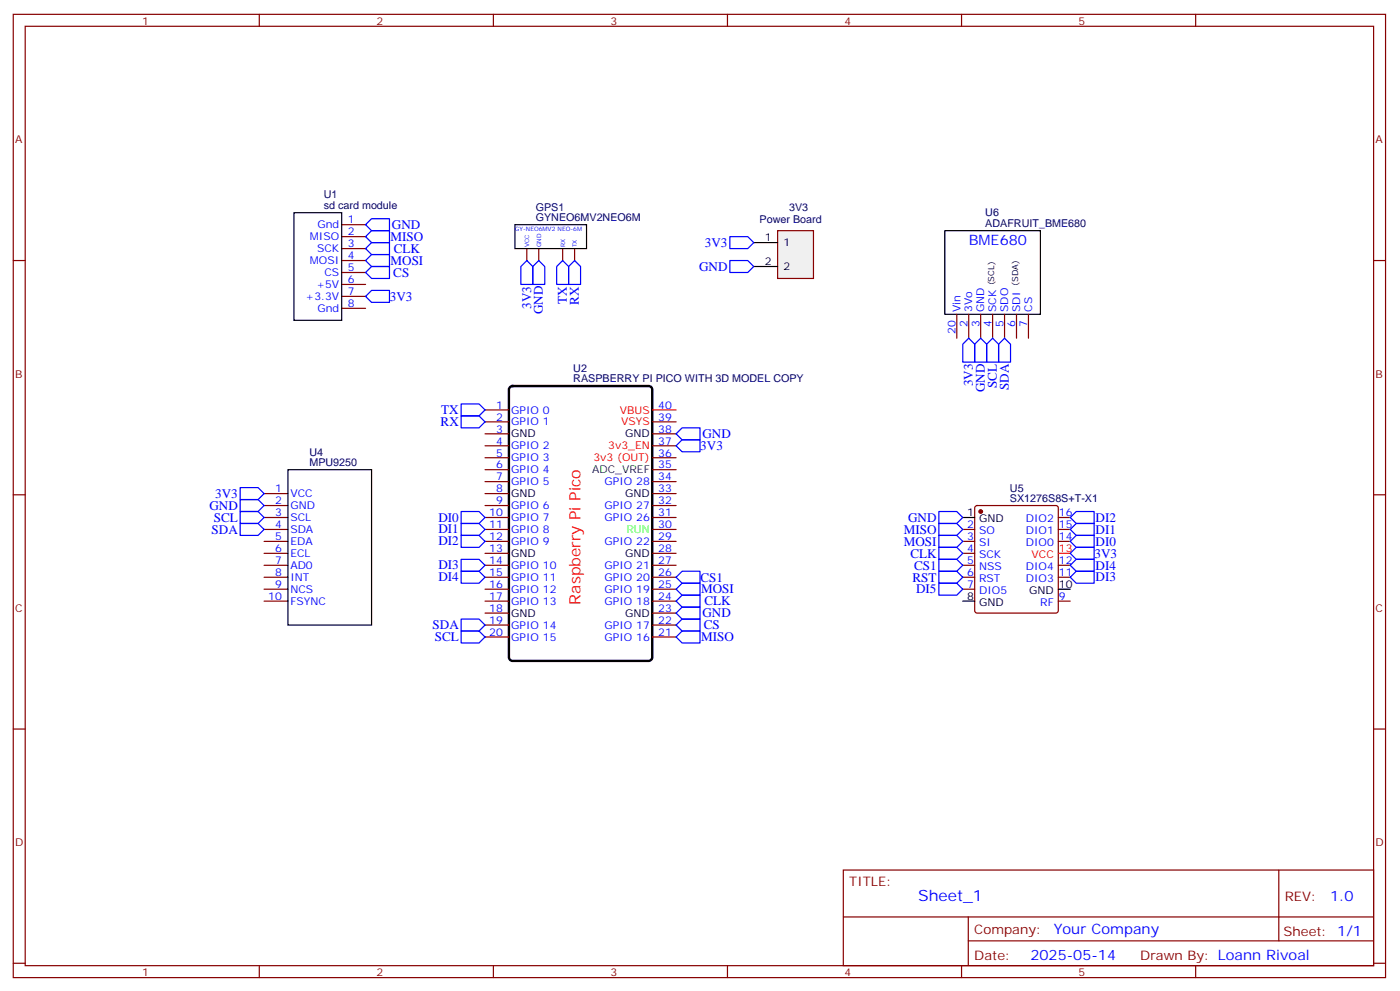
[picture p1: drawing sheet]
<svg xmlns="http://www.w3.org/2000/svg" width="414mm" height="293mm" viewBox="0 0 414 293" stroke-linecap="round" stroke-linejoin="round" font-family="sans-serif">
<g fill="none" stroke="#870000" stroke-width=".35">
<path d="M3.9 4.2h405.4v284.4h-405.4zM7.4 7.8h398.3v277.2h-398.3zM76.6 4.2v3.6M145.7 4.2v3.6M214.9 4.2v3.6M284 4.2v3.6M353.2 4.2v3.6M3.9 76.9h3.5M100.9 76.9h7.1M100.9 66.3h7.1M100.9 69.8h7.1M100.9 73.4h7.1"/>
<path d="M155.6 73.4v3.5M159.1 73.4v3.5M166.2 73.4v3.5M169.7 73.4v3.5M405.7 76.9h3.6M100.9 80.4h7.1M100.9 84h7.1M100.9 87.5h7.1M100.9 91h7.1M143.3 121h7M143.3 124.5h7M143.3 128.1h7"/>
<path d="M143.3 131.6h7M143.3 135.1h7M143.3 138.6h7M192.7 124.5h7M192.7 128.1h7M192.7 131.6h7M192.7 135.1h7M192.7 138.6h7M3.9 146h3.5M78 145.7h7.1M78 149.2h7.1M78 152.8h7.1"/>
<path d="M78 156.3h7.1M78 159.8h7.1M143.3 142.2h7M143.3 145.7h7M143.3 149.2h7M143.3 152.8h7M143.3 156.3h7M143.3 159.8h7M192.7 142.2h7M192.7 145.7h7M192.7 149.2h7M192.7 152.8h7"/>
<path d="M192.7 156.3h7M192.7 159.8h7M284.4 156.3h3.5M284.4 159.8h3.5M288.1 149.4l.5-.2h23.3l.5 .2 .2 .5v30.4l-.2 .5-.5 .2h-23.3l-.5-.3-.2-.4v-30.4zM312.6 152.8h3.5M312.6 156.3h3.5M312.6 159.8h3.5M405.7 146h3.6M78 163.3h7.1M78 166.9h7.1M78 170.4h7.1"/>
<path d="M78 173.9h7.1M78 177.4h7.1M143.3 163.3h7M143.3 166.9h7M143.3 170.4h7M143.3 173.9h7M143.3 177.4h7M192.7 163.3h7M192.7 166.9h7M192.7 170.4h7M192.7 173.9h7M192.7 177.4h7"/>
<path d="M284.4 163.3h3.5M284.4 166.9h3.5M284.4 170.4h3.5M284.4 173.9h3.5M312.6 166.9h3.5M312.6 170.4h3.5M312.6 177.4h3.5M143.3 181h7M143.3 184.5h7M143.3 188h7M192.7 181h7M192.7 184.5h7"/>
<path d="M192.7 188h7M3.9 215.2h3.5M405.7 215.2h3.6M249.1 256.8h156.6v28.2h-156.6zM377.7 256.8v20.9M249.1 270.7h156.5M286 277.7h119.6M286 270.7v14.1M3.9 284.3h3.5M76.6 285v3.6M145.7 285v3.6M214.9 285v3.6"/>
<path d="M284 285v3.6M353.2 285v3.6M405.7 284.3h3.6"/>
</g>
<path d="M150.6 114.4l.8-.5h40.2l.6 .3 .4 .5 .1 79.3-.3 .7-.5 .3-40.5 .1-.6-.2-.4-.6-.1-79.3z" fill="none" stroke="#000" stroke-width=".71"/>
<path d="M192.7 121h7M312.6 163.3h3.5" fill="none" stroke="#f00" stroke-width=".35"/>
<path d="M86.8 62.8h14.1v31.7h-14.1zM152.1 66.3h21.1v7.1h-21.1zM85.1 138.6h24.6v45.9h-24.6zM284.4 152.8h3.5M284.4 177.4h3.5M312.6 173.9h3.5" fill="none" stroke="#000" stroke-width=".35"/>
<circle cx="289.7" cy="151" r=".53" fill="#870000" stroke="#870000" stroke-width=".35"/>
<path d="M229.7 68.1h10.6v14.1h-10.6z" fill="#f0f0f0" stroke="#870000" stroke-width=".35"/>
<path d="M222.6 71.6h7.1M222.6 78.7h7.1M279.1 68.1h28.2v24.7h-28.2z" fill="none" stroke="#000" stroke-width=".35"/>
<g fill="none" stroke="#00f" stroke-width=".35">
<path d="M109.7 64.6h5.3v3.5h-5.3l-1.7-1.8zM109.7 68.1h5.3v3.5h-5.3l-1.7-1.8zM109.7 71.6h5.3v3.5h-5.3l-1.7-1.7zM109.7 75.1h5.3v3.6h-5.3l-1.7-1.8zM109.7 78.7h5.3v3.5h-5.3l-1.7-1.8zM155.6 76.9l1.8 1.8v5.3h-3.6v-5.3zM159.1 76.9l1.8 1.8v5.3h-3.5v-5.3zM166.2 76.9l1.8 1.8v5.3h-3.6v-5.3zM169.7 76.9l1.8 1.8v5.3h-3.5v-5.3zM215.6 69.8h5.3l1.7 1.8-1.7 1.8h-5.3zM215.6 76.9h5.3l1.7 1.8-1.7 1.7h-5.3zM109.7 85.7h5.3v3.6h-5.3l-1.7-1.8z"/>
<path d="M286.1 99.8l1.8 1.8v5.3h-3.5v-5.3zM289.7 99.8l1.7 1.8v5.3h-3.5v-5.3zM293.2 99.8l1.8 1.8v5.3h-3.6v-5.3zM296.7 99.8l1.8 1.8v5.3h-3.5v-5.3zM136.2 119.2h5.3l1.8 1.8-1.8 1.8h-5.3zM136.2 122.8h5.3l1.8 1.7-1.8 1.8h-5.3zM201.5 126.3h5.3v3.5h-5.3l-1.8-1.7zM201.5 129.8h5.3v3.5h-5.3l-1.8-1.7zM70.9 143.9h5.3l1.8 1.8-1.8 1.8h-5.3zM70.9 147.5h5.3l1.8 1.7-1.8 1.8h-5.3zM70.9 151h5.3l1.8 1.8-1.8 1.7h-5.3zM70.9 154.5h5.3l1.8 1.8-1.8 1.7h-5.3z"/>
<path d="M136.2 151h5.3l1.8 1.8-1.8 1.7h-5.3zM136.2 154.5h5.3l1.8 1.8-1.8 1.7h-5.3zM136.2 158h5.3l1.8 1.8-1.8 1.8h-5.3zM277.3 151h5.3l1.8 1.8-1.8 1.7h-5.3zM277.3 154.5h5.3l1.8 1.8-1.8 1.7h-5.3zM277.3 158h5.3l1.8 1.8-1.8 1.8h-5.3zM317.9 158h5.3v3.6h-5.3l-1.8-1.8zM317.9 154.5h5.3v3.5h-5.3l-1.8-1.7zM317.9 151h5.3v3.5h-5.3l-1.8-1.7zM136.2 165.1h5.3l1.8 1.8-1.8 1.7h-5.3zM136.2 168.6h5.3l1.8 1.8-1.8 1.8h-5.3zM199.7 173.9l1.8-1.7h5.3v3.5h-5.3z"/>
<path d="M201.5 179.2h5.3v3.5h-5.3l-1.8-1.7zM201.5 175.7h5.3v3.5h-5.3l-1.8-1.8zM201.5 168.6h5.3v3.6h-5.3l-1.8-1.8zM277.3 161.6h5.3l1.8 1.7-1.8 1.8h-5.3zM277.3 165.1h5.3l1.8 1.8-1.8 1.7h-5.3zM277.3 168.6h5.3l1.8 1.8-1.8 1.8h-5.3zM277.3 172.2h5.3l1.8 1.7-1.8 1.8h-5.3zM317.9 161.6h5.3v3.5h-5.3l-1.8-1.8zM317.9 168.6h5.3v3.6h-5.3l-1.8-1.8zM317.9 165.1h5.3v3.5h-5.3l-1.8-1.7zM136.2 182.7h5.3l1.8 1.8-1.8 1.8h-5.3zM136.2 186.3h5.3l1.8 1.7-1.8 1.8h-5.3z"/>
<path d="M201.5 182.7h5.3v3.6h-5.3l-1.8-1.8zM201.5 186.3h5.3v3.5h-5.3l-1.8-1.8z"/>
</g>
<path d="M282.6 92.8v7M286.1 92.8v7M289.7 92.8v7M293.2 92.8v7M296.7 92.8v7M300.2 92.8v7M303.8 92.8v7" fill="none" stroke="#870000" stroke-width=".35"/>
<text font-size="4.6" fill="#f00" x="171.5" y="178.5" transform="rotate(-90 171.5 178.5)">Raspberry Pi Pico</text>
<text font-size="4.6" fill="#00f" x="271.2" y="265.8">Sheet_1</text>
<g font-size="4.2" fill="#00f">
<text x="286.1" y="72.3">BME680</text>
<text x="392.9" y="266.1">1.0</text>
<text x="311.3" y="275.6">Your Company</text>
<text x="304.3" y="283.4">2025-05-14</text>
</g>
<g font-size="3.9" fill="#00f">
<text x="115.4" y="71.2">MISO</text>
<text x="115.7" y="67.5">GND</text>
<text x="116.3" y="74.7">CLK</text>
<text x="208.2" y="72.9">3V3</text>
<text x="115.3" y="78.2">MOSI</text>
<text x="116.2" y="81.7">CS</text>
<text x="206.5" y="79.9">GND</text>
<text x="115.1" y="88.8">3V3</text>
<text x="167.4" y="89.7" transform="rotate(-90 167.4 89.7)">TX</text>
<text x="171" y="89.9" transform="rotate(-90 171 89.9)">RX</text>
<text x="156.9" y="91.2" transform="rotate(-90 156.9 91.2)">3V3</text>
<text x="160.3" y="92.8" transform="rotate(-90 160.3 92.8)">GND</text>
<text x="287.4" y="114.1" transform="rotate(-90 287.4 114.1)">3V3</text>
<text x="290.9" y="115.8" transform="rotate(-90 290.9 115.8)">GND</text>
<text x="294.4" y="114.5" transform="rotate(-90 294.4 114.5)">SCL</text>
<text x="298" y="115.1" transform="rotate(-90 298 115.1)">SDA</text>
<text x="130.1" y="125.8">RX</text>
<text x="130.3" y="122.3">TX</text>
<text x="207.5" y="129.2">GND</text>
<text x="206.9" y="132.9">3V3</text>
<text x="63.6" y="147">3V3</text>
<text x="61.9" y="150.5">GND</text>
<text x="63.2" y="154">SCL</text>
<text x="129.5" y="154">DI0</text>
<text x="268.2" y="154">GND</text>
<text x="323.6" y="154">DI2</text>
<text x="62.5" y="157.6">SDA</text>
<text x="129.5" y="157.4">DI1</text>
<text x="129.5" y="161">DI2</text>
<text x="267" y="157.6">MISO</text>
<text x="267" y="161.1">MOSI</text>
<text x="323.6" y="161.1">DI0</text>
<text x="323.6" y="157.5">DI1</text>
<text x="268.9" y="164.6">CLK</text>
<text x="323.3" y="164.6">3V3</text>
<text x="129.5" y="168">DI3</text>
<text x="129.5" y="171.6">DI4</text>
<text x="206.9" y="171.7">CS1</text>
<text x="269.6" y="171.7">RST</text>
<text x="270" y="168.1">CS1</text>
<text x="323.6" y="171.6">DI3</text>
<text x="323.6" y="168.1">DI4</text>
<text x="207.1" y="175.2">MOSI</text>
<text x="208" y="178.7">CLK</text>
<text x="270.6" y="175.2">DI5</text>
<text x="127.8" y="185.7">SDA</text>
<text x="207.5" y="182.1">GND</text>
<text x="207.9" y="185.7">CS</text>
<text x="128.4" y="189.3">SCL</text>
<text x="207.1" y="189.3">MISO</text>
</g>
<g font-size="3.9" fill="#800">
<text x="250.9" y="261.4">TITLE:</text>
<text x="379.5" y="266.1">REV:</text>
<text x="287.8" y="275.6">Company:</text>
<text x="379.1" y="276.2">Sheet: 1/1</text>
<text x="287.8" y="283.3">Date:</text>
<text x="336.8" y="283.4">Drawn By: Loann Rivoal</text>
</g>
<g font-size="3.2" fill="#800">
<text x="42" y="7.2">1</text>
<text x="111.2" y="7.2">2</text>
<text x="180.3" y="7.2">3</text>
<text x="249.4" y="7.2">4</text>
<text x="318.6" y="7.2">5</text>
<text x="4.4" y="42.3">A</text>
<text x="406.3" y="42.3">A</text>
<text x="4.4" y="111.5">B</text>
<text x="406.3" y="111.5">B</text>
<text x="4.4" y="180.6">C</text>
<text x="406.3" y="180.6">C</text>
<text x="4.4" y="249.8">D</text>
<text x="406.3" y="249.8">D</text>
<text x="42" y="288">1</text>
<text x="111.2" y="288">2</text>
<text x="180.3" y="288">3</text>
<text x="249.4" y="288">4</text>
<text x="318.6" y="288">5</text>
</g>
<g font-size="3.2" fill="#000080">
<text x="95.7" y="58.4">U1</text>
<text x="95.7" y="61.6">sd card module</text>
<text x="158.2" y="65.3">GYNEO6MV2NEO6M</text>
<text x="158.2" y="62.3">GPS1</text>
<text x="224.4" y="65.7">Power Board</text>
<text x="233.1" y="62.2">3V3</text>
<text x="291" y="63.8">U6</text>
<text x="291" y="67">ADAFRUIT_BME680</text>
<text x="169.3" y="112.9">RASPBERRY PI PICO WITH 3D MODEL COPY</text>
<text x="169.3" y="109.9">U2</text>
<text x="91.4" y="137.6">MPU9250</text>
<text x="91.4" y="134.6">U4</text>
<text x="298.3" y="148.1">SX1276S8S+T-X1</text>
<text x="298.3" y="145.1">U5</text>
</g>
<g font-size="3.2" fill="#00f">
<text x="102.7" y="66">1</text>
<text x="91.5" y="70.9">MISO</text>
<text x="93.8" y="67.4">Gnd</text>
<text x="102.7" y="69.5">2</text>
<text x="91.5" y="78">MOSI</text>
<text x="93.6" y="74.4">SCK</text>
<text x="102.7" y="73">3</text>
<text x="102.7" y="76.6">4</text>
<text x="95.8" y="81.5">CS</text>
<text x="102.7" y="80.1">5</text>
<text x="102.7" y="83.6">6</text>
<text x="90.3" y="88.5">+3.3V</text>
<text x="93.4" y="85">+5V</text>
<text x="102.7" y="87.1">7</text>
<text x="93.8" y="92.1">Gnd</text>
<text x="102.7" y="90.7">8</text>
<text x="283.7" y="92.1" transform="rotate(-90 283.7 92.1)">Vin</text>
<text x="287.2" y="92.1" transform="rotate(-90 287.2 92.1)">3Vo</text>
<text x="290.7" y="92.1" transform="rotate(-90 290.7 92.1)">GND</text>
<text x="294.3" y="92.1" transform="rotate(-90 294.3 92.1)">SCK</text>
<text x="297.8" y="92.1" transform="rotate(-90 297.8 92.1)">SDO</text>
<text x="301.3" y="92.1" transform="rotate(-90 301.3 92.1)">SDI</text>
<text x="304.8" y="92.1" transform="rotate(-90 304.8 92.1)">CS</text>
<text x="282.3" y="98.6" transform="rotate(-90 282.3 98.6)">20</text>
<text x="285.8" y="96.6" transform="rotate(-90 285.8 96.6)">2</text>
<text x="289.3" y="96.6" transform="rotate(-90 289.3 96.6)">3</text>
<text x="292.8" y="96.6" transform="rotate(-90 292.8 96.6)">4</text>
<text x="296.4" y="96.6" transform="rotate(-90 296.4 96.6)">5</text>
<text x="299.9" y="96.6" transform="rotate(-90 299.9 96.6)">6</text>
<text x="303.4" y="96.6" transform="rotate(-90 303.4 96.6)">7</text>
<text x="146.5" y="120.7">1</text>
<text x="146.5" y="124.2">2</text>
<text x="151" y="122.1">GPIO 0</text>
<text x="151" y="125.6">GPIO 1</text>
<text x="194.4" y="124.2">39</text>
<text x="194.4" y="120.7">40</text>
<text x="146.5" y="127.7">3</text>
<text x="146.5" y="131.2">4</text>
<text x="194.4" y="131.2">37</text>
<text x="194.4" y="127.7">38</text>
<text x="146.5" y="134.8">5</text>
<text x="151" y="132.6">GPIO 2</text>
<text x="151" y="136.2">GPIO 3</text>
<text x="194.4" y="134.8">36</text>
<text x="146.5" y="138.3">6</text>
<text x="146.5" y="141.8">7</text>
<text x="151" y="139.7">GPIO 4</text>
<text x="151" y="143.2">GPIO 5</text>
<text x="178.6" y="143.2">GPIO 28</text>
<text x="194.4" y="141.8">34</text>
<text x="194.4" y="138.3">35</text>
<text x="81.3" y="145.3">1</text>
<text x="81.3" y="148.9">2</text>
<text x="85.8" y="146.8">VCC</text>
<text x="146.5" y="145.3">8</text>
<text x="146.5" y="148.9">9</text>
<text x="194.4" y="148.9">32</text>
<text x="194.4" y="145.3">33</text>
<text x="81.3" y="152.4">3</text>
<text x="81.3" y="155.9">4</text>
<text x="85.8" y="150.3">GND</text>
<text x="85.8" y="153.8">SCL</text>
<text x="144.5" y="152.4">10</text>
<text x="144.5" y="155.9">11</text>
<text x="151" y="150.3">GPIO 6</text>
<text x="151" y="153.8">GPIO 7</text>
<text x="178.6" y="153.8">GPIO 26</text>
<text x="178.6" y="150.3">GPIO 27</text>
<text x="194.4" y="155.9">30</text>
<text x="194.4" y="152.4">31</text>
<text x="285.7" y="155.9">2</text>
<text x="303" y="154.2">DIO2</text>
<text x="312.8" y="155.9">15</text>
<text x="312.8" y="152.4">16</text>
<text x="81.3" y="159.5">5</text>
<text x="85.8" y="157.3">SDA</text>
<text x="85.8" y="160.9">EDA</text>
<text x="144.5" y="159.5">12</text>
<text x="151" y="157.3">GPIO 8</text>
<text x="151" y="160.9">GPIO 9</text>
<text x="178.6" y="160.9">GPIO 22</text>
<text x="194.4" y="159.5">29</text>
<text x="285.7" y="159.5">3</text>
<text x="289.2" y="157.7">SO</text>
<text x="289.2" y="161.2">SI</text>
<text x="303" y="161.2">DIO0</text>
<text x="303" y="157.7">DIO1</text>
<text x="312.8" y="159.5">14</text>
<text x="81.3" y="163">6</text>
<text x="81.3" y="166.5">7</text>
<text x="85.8" y="164.4">ECL</text>
<text x="85.8" y="167.9">AD0</text>
<text x="144.5" y="163">13</text>
<text x="144.5" y="166.5">14</text>
<text x="151" y="167.9">GPIO 10</text>
<text x="178.6" y="167.9">GPIO 21</text>
<text x="194.4" y="166.5">27</text>
<text x="194.4" y="163">28</text>
<text x="285.7" y="163">4</text>
<text x="285.7" y="166.5">5</text>
<text x="289.2" y="164.7">SCK</text>
<text x="312.8" y="166.5">12</text>
<text x="81.3" y="170">8</text>
<text x="81.3" y="173.6">9</text>
<text x="85.8" y="171.4">INT</text>
<text x="144.5" y="170">15</text>
<text x="144.5" y="173.6">16</text>
<text x="151" y="171.4">GPIO 11</text>
<text x="178.6" y="171.4">GPIO 20</text>
<text x="194.4" y="173.6">25</text>
<text x="194.4" y="170">26</text>
<text x="285.7" y="170">6</text>
<text x="285.7" y="173.6">7</text>
<text x="289.2" y="168.3">NSS</text>
<text x="289.2" y="171.8">RST</text>
<text x="303" y="171.8">DIO3</text>
<text x="303" y="168.3">DIO4</text>
<text x="312.8" y="170">11</text>
<text x="79.3" y="177.1">10</text>
<text x="85.8" y="175">NCS</text>
<text x="85.8" y="178.5">FSYNC</text>
<text x="144.5" y="177.1">17</text>
<text x="151" y="175">GPIO 12</text>
<text x="151" y="178.5">GPIO 13</text>
<text x="178.6" y="178.5">GPIO 18</text>
<text x="178.6" y="175">GPIO 19</text>
<text x="194.4" y="177.1">24</text>
<text x="289.2" y="175.3">DIO5</text>
<text x="307.3" y="178.9">RF</text>
<text x="312.8" y="177.1">9</text>
<text x="144.5" y="180.6">18</text>
<text x="144.5" y="184.1">19</text>
<text x="151" y="185.6">GPIO 14</text>
<text x="178.6" y="185.6">GPIO 17</text>
<text x="194.4" y="184.1">22</text>
<text x="194.4" y="180.6">23</text>
<text x="144.5" y="187.7">20</text>
<text x="151" y="189.1">GPIO 15</text>
<text x="178.6" y="189.1">GPIO 16</text>
<text x="194.4" y="187.7">21</text>
</g>
<g font-size="3.2">
<text x="225.9" y="71.3">1</text>
<text x="231.5" y="72.7">1</text>
<text x="225.9" y="78.3">2</text>
<text x="231.5" y="79.7">2</text>
<text x="151" y="129.1">GND</text>
<text x="184.7" y="129.1">GND</text>
<text x="151" y="146.8">GND</text>
<text x="184.7" y="146.8">GND</text>
<text x="285.7" y="152.4">1</text>
<text x="289.2" y="154.2">GND</text>
<text x="151" y="164.4">GND</text>
<text x="184.7" y="164.4">GND</text>
<text x="312.8" y="173.6">10</text>
<text x="285.7" y="177.1">8</text>
<text x="289.2" y="178.9">GND</text>
<text x="304" y="175.3">GND</text>
<text x="151" y="182">GND</text>
<text x="184.7" y="182">GND</text>
</g>
<g font-size="3.2" fill="#f00">
<text x="183.1" y="122.1">VBUS</text>
<text x="183.5" y="125.6">VSYS</text>
<text x="175.3" y="136.2">3v3 (OUT)</text>
<text x="179.6" y="132.6">3v3_EN</text>
<text x="304.7" y="164.7">VCC</text>
<text x="312.8" y="163">13</text>
</g>
<text font-size="3.2" fill="#060" x="174.9" y="139.7">ADC_VREF</text>
<text font-size="3.2" fill="#0f0" x="185" y="157.3">RUN</text>
<g font-size="2.5">
<text x="293.7" y="84.3" transform="rotate(-90 293.7 84.3)">(SCL)</text>
<text x="300.7" y="84.4" transform="rotate(-90 300.7 84.4)">(SDA)</text>
</g>
<g font-size="1.8" fill="#00f">
<text x="152.1" y="68.1">GY-NEO6MV2 NEO-6M</text>
<text x="156.3" y="73" transform="rotate(-90 156.3 73)">VCC</text>
<text x="159.8" y="73" transform="rotate(-90 159.8 73)">GND</text>
<text x="166.9" y="73" transform="rotate(-90 166.9 73)">RX</text>
<text x="170.4" y="73" transform="rotate(-90 170.4 73)">TX</text>
</g>
</svg>
